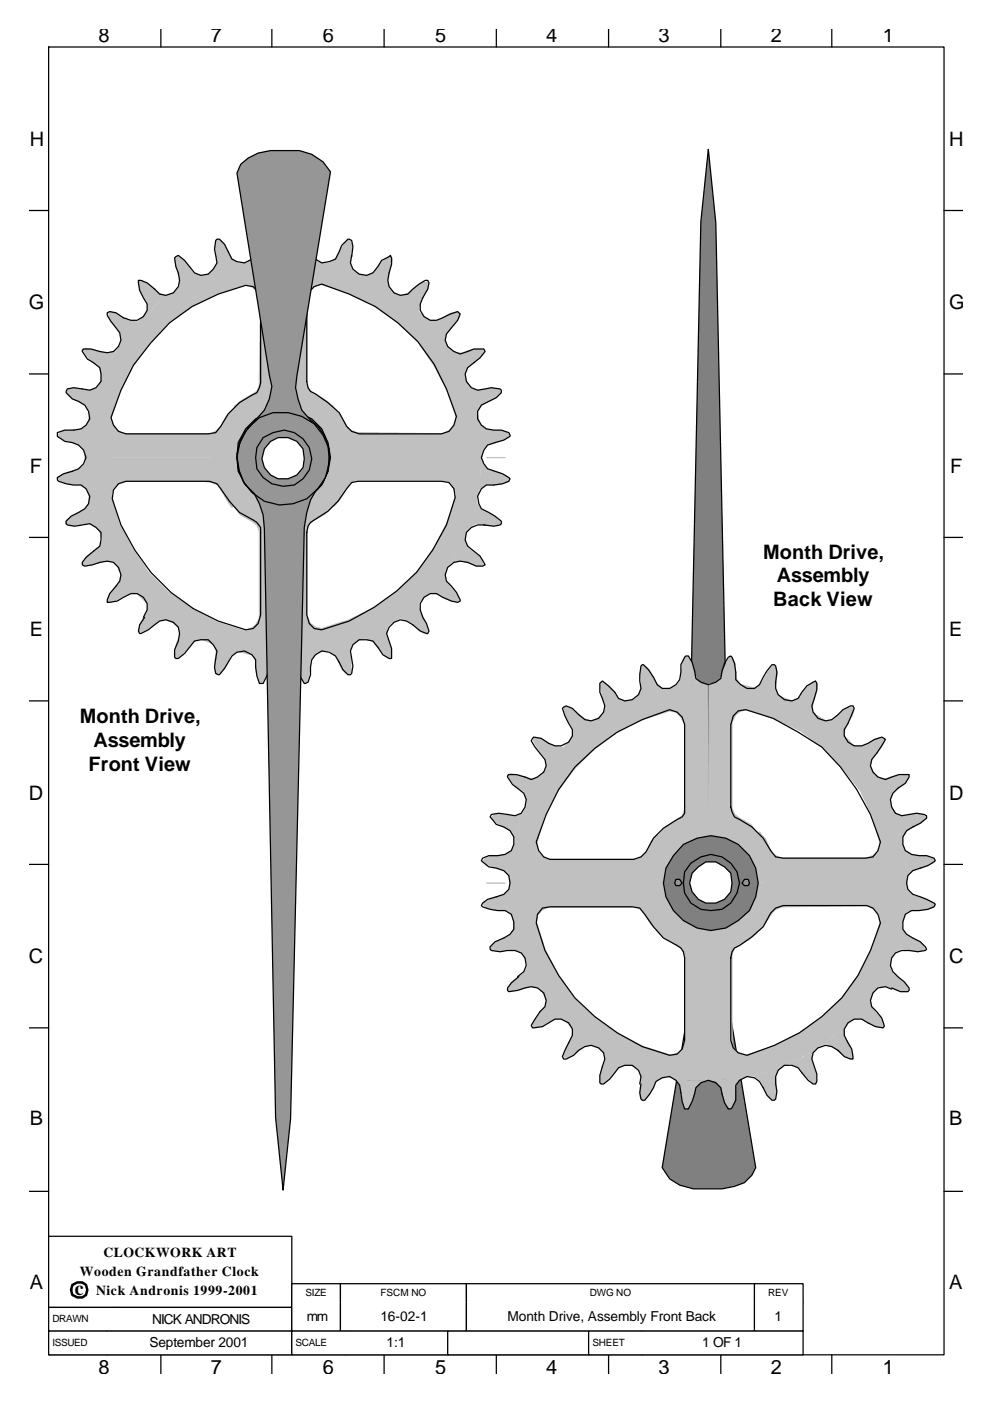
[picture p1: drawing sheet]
<svg xmlns="http://www.w3.org/2000/svg" width="210mm" height="297mm" viewBox="0 0 210 297" stroke-linecap="round" stroke-linejoin="round" font-family="sans-serif">
<g fill="none" stroke="#000" stroke-width=".26">
<path d="M10.3 10h190v277.2h-190zM34.1 6.2v3.8M57.7 6.2v3.8M81.5 6.2v3.8M105.3 6.2v3.8M129.1 6.2v3.8M152.9 6.2v3.8M176.5 6.2v3.8M6.3 44.6h4M200.3 44.6h4M6.3 79.3h4M200.3 79.3h4"/>
<path d="M6.3 113.9h4M200.3 113.9h4M6.3 148.6h4M200.3 148.6h4M6.3 183.3h4M200.3 183.3h4M6.3 217.9h4M200.3 217.9h4M6.3 252.6h4M200.3 252.6h4M34.1 287.2v4.1M57.7 287.2v4.1"/>
<path d="M81.5 287.2v4.1M105.3 287.2v4.1M129.1 287.2v4.1M152.9 287.2v4.1M176.5 287.2v4.1"/>
</g>
<path d="M150.3 31.7l1.6 15.6 2.6 124.6 .3 2.9 .5 2.4 1.3 2.1 2.1 2.1 1.1 2.7a9.2 9.2 0 0 1-3.4 10.5 11 11 0 0 0-3.2 10.1l7.1 42.9-.8 1.5-1.5 1.6-2.2 .8-2.6 .6h-6.1l-2.9-.8-2.1-1.4-1.6-2.3 7.1-43.2 .3-2.6a11.5 11.5 0 0 0-4.8-8.2l-1.3-1.9-.8-2.1-.5-2.6 .5-2.7 .8-2.4 1.6-1.8 1.3-2.1 .8-2.7 .5-3.1 2.7-125.2z" fill-rule="evenodd" fill="#808080" stroke="#000" stroke-width=".26"/>
<path d="M143.1 180.4l2.4-1.9 2.9-1.3a10.9 10.9 0 0 1 10.6 4.7l1.1 3v2.9l-.6 3.1-1.8 2.4a9.7 9.7 0 0 1-11.1 2.7l-2.7-1.9a9.3 9.3 0 0 1-.8-13.7z" fill="none" stroke="#000" stroke-width=".26"/>
<path d="M144.5 178.8a10.2 10.2 0 0 0 2.9 17.7l2.9 .3 3.2-.3a10 10 0 0 0 6.3-12.7l-1.3-2.9a10.4 10.4 0 0 0-14-2.1zM146.3 182.7a5.5 5.5 0 0 1 8.2 0 5.5 5.5 0 0 1 0 8.2 5.5 5.5 0 0 1-8.2 0 5.5 5.5 0 0 1 0-8.2z" fill-rule="evenodd" fill="#808080" stroke="#000" stroke-width=".26"/>
<g fill="#fff" stroke="#000" stroke-width=".26">
<path d="M142.3 186.4l.8-.2 .6 .2v.8l-.6 .6-.8-.6z" fill-rule="evenodd"/>
<path d="M154.3 183a5.9 5.9 0 0 1 9.5 2.1 5.7 5.7 0 0 1-5.6 8l-2.1-.3a6 6 0 0 1-1.8-9.8z" fill-rule="evenodd"/>
</g>
<g fill="#c0c0c0" stroke="#c0c0c0" stroke-width=".26">
<path d="M150.5 144.9l6.7 .3a42.1 42.1 0 0 1 33 28.8l1.6 6.6 .6 6.6-41.1-.2 5.1 .2 4.7-10.8 1.4 1.6 .7 1.8 .8 1.4 1.6 .7h18.3l1.3-.5 1.1-.8 .5-1.6-1.6-5.8-2.6-5.5-3.7-4.8-4.3-4.5-4.7-3.4-5.6-2.7-5.8-1.8-1.3 .2-1.1 .8-.8 1.6v18.3l.5 1.3 1.1 .8 2.4 1.3 1.6 2.1-4.5 10.3-.3-2.3-1.3-2.2-2.1-1.3-2.4-.5z" fill-rule="evenodd"/>
<path d="M150.3 188l-.5 5.3 10.8 4.5-1.6 1.3-3.2 1.9-.5 1.3v18.3l.3 1.6 1 1 1.6 .5a39.2 39.2 0 0 0 20.4-12.1l3.7-5 2.6-5.3 1.9-5.9-.3-1.5-1-1.1-1.4-.8-18.2 .3-1.3 .5-.8 .8-1.6 2.4-1.9 1.8-10.3-4.5a6.3 6.3 0 0 0 6.4-6.1h36a43.5 43.5 0 0 1-8 24.6 42.4 42.4 0 0 1-34.4 17.2z" fill-rule="evenodd"/>
<path d="M120.4 157.6l5-4.5a43.5 43.5 0 0 1 24.6-7.9l.3 36-2.4 .5-2.1 1.3-1.3 2.1-.3 2.4-4.5-10.3 1.6-1.9 3.4-2.4 .6-1.3v-18.2l-.8-1.4-1.1-1-1.3-.3-5.8 1.9-5.6 2.6a40.9 40.9 0 0 0-15.3 18.3l-1.6 5.8 .5 1.6 1.1 1 1.5 .3h18.3l1.3-.8 .8-1 .8-1.9 1.3-1.6 4.8 10.9 5-.6-41 .3 .5-6.6 1.6-6.4 2.4-6.3 3.5-5.6z" fill-rule="evenodd"/>
<path d="M108.2 187.2h36l.5 2.4 1.3 2.1 2.2 1.1 2.3 .5-10.3 4.5-2.1-1.8-2.1-3.2-1.3-.5h-18.3l-1.6 .8-.8 1-.2 1.3 1.8 5.9 2.7 5.3 3.4 5a41.4 41.4 0 0 0 20.6 12.1l1.6-.5 1.1-1 .3-1.6v-18.3l-.8-1.3-4.8-3.2 10.8-4.5-.2-5.3 .2 41a40.8 40.8 0 0 1-24.8-7.6l-5.1-4.3-4.4-5-3.5-5.8-2.6-6.1-1.4-6.3z" fill-rule="evenodd"/>
</g>
<g fill="#c0c0c0">
<path d="M142.1 228.2l3.9 .8h4.3l-1.6 .6-1.1 1-.5 1.6-.3 1.6-.8 1.1-.5 .2-.5-.5-.5-2.1-.3-2.1-.8-1.4z" fill-rule="evenodd"/>
<path d="M134.1 225.9l4 1.3 4 1-1.6 .3-1.3 .8-1.4 2.9-.7 .8-.8 .3-.6-.6v-2.3l.3-2.2-.5-1.5z" fill-rule="evenodd"/>
<path d="M127 222.2l3.4 2.1 3.7 1.6h-1.5l-1.4 .5-1 1.3-1.9 1.9-.8 .2a5.7 5.7 0 0 1 .8-5l-.2-1.6z" fill-rule="evenodd"/>
<path d="M120.6 216.9l3 2.6 3.4 2.4-1.6-.3-1.6 .3-1 1.1-1.4 .7-1 .6h-.8a7.4 7.4 0 0 1 1.8-4.5v-1.9z" fill-rule="evenodd"/>
<path d="M115.4 210.5l2.3 3.5 2.9 2.9-1.5-.8h-1.4l-2.9 1.6-1 .2h-.8v-.8l.5-1 2.1-2.7 .3-1.6z" fill-rule="evenodd"/>
<path d="M111.7 203.1l1.5 3.7 2.2 3.7-1.1-1-1.6-.3-1.6 .5-2.6 .6-.8-.3 .8-1.9 2.6-1.8 .8-1.6z" fill-rule="evenodd"/>
<path d="M109 195.4l1.1 4 1.3 3.7-.8-1-1.6-.6h-1.6l-1.6 .3-1.8-.5 .2-.8 .8-.8 1.4-.6 1.8-1 .8-1.3z" fill-rule="evenodd"/>
<path d="M102.7 191.2l2.1-1.1 2.1-.5 1-1 .6-1.4v4l.8 4.2-.8-1.5-1.3-.8h-1.6l-1.6-.3-1.1-.5-.5-.6z" fill-rule="evenodd"/>
<path d="M102.9 181.9l1.1-.5 3.2-.2 1.3-.8 .8-1.4-.8 4v4.2l-.6-1.6-1-1-3.2-1.1-1-.5-.3-.5z" fill-rule="evenodd"/>
<path d="M104.2 173.2l.6-.5 1-.3 3.5 .5 1.6-.5 .8-1.3-1.6 4-.8 3.9-.3-1.6-.8-1.3-2.9-1.6-.8-.8z" fill-rule="evenodd"/>
<path d="M107.7 164.2l.8-.2 4.2 1 1.6-.3 1.1-1-2.2 3.7-1.5 3.7v-1.6l-.6-1.6a6.6 6.6 0 0 1-3.4-3.7z" fill-rule="evenodd"/>
<path d="M113 156.5l.8-.2 1 .2 2.9 1.6 1.9 .3 1-.8-2.6 2.9-2.4 3.5 .3-1.6-.3-1.6a9.9 9.9 0 0 1-2.6-4.3z" fill-rule="evenodd"/>
<path d="M119.6 149.7l1.8 .5 2.7 2.1 1.6 .5 1.3-.5-3.4 2.4-3 2.6 .8-1.3v-1.6l-1.5-2.6z" fill-rule="evenodd"/>
<path d="M127.5 144.6h.8l1.1 .8 1.8 2.7 1.6 .5 1.6-.3-4 1.9-3.4 2.1 1.1-1.3 .2-1.6-.5-1.3-.5-2.7z" fill-rule="evenodd"/>
<path d="M136.3 140.9l.8 .3 .7 .8 1.6 2.9 1.4 1.1h1.3l-4 1-3.7 1.3 1.1-1 .5-1.3v-1.6l-.3-1.6 .3-1.3z" fill-rule="evenodd"/>
<path d="M145 139.6l.8-.5 .5 .5 .5 .8 .3 1.3 .8 2.1 1.1 1.1 1.3 .3-4 .2-4.2 .6 1.6-.8 .8-1.1v-1.8z" fill-rule="evenodd"/>
<path d="M154.5 139.6l.5-.5 .6 .5 .5 1.1v1.3l.3 1.8 .8 1.6 1.3 .6-4-.8h-4.2l1.6-.6 1-1z" fill-rule="evenodd"/>
<path d="M158.5 146h1.6l1.3-1.1 1.6-2.6 .8-1.1 .5-.3 .5 .8 .3 1.1-.5 3.2 .5 1.5 1.3 .8-3.9-1.3z" fill-rule="evenodd"/>
<path d="M166.4 148.3l1.6 .3 1.6-.8 .8-1.3 1-1.1 1.1-.8h.8l.3 .6-1.1 4.5v1.6l1.3 1-3.7-2.1z" fill-rule="evenodd"/>
<path d="M173.6 152.3l1.6 .5 1.5-.2 1.4-1.3 1-.8 1.1-.6h.8l.2 .8-.2 1.1-.8 1-.8 1.9-.3 1.6 .8 1.3-2.9-2.9z" fill-rule="evenodd"/>
<path d="M179.9 157.3l1.6 .8h1.6l2.6-1.6 1.4-.2 .8 .2-.6 1.6-2.1 2.7-.5 1.6 .5 1.3-2.4-3.2z" fill-rule="evenodd"/>
<path d="M185.2 163.7l1.3 1 1.4 .3a6.7 6.7 0 0 1 5-.5l-.3 .8-.5 .8-2.7 2.1-.5 1.3 .3 1.6-1.9-3.7z" fill-rule="evenodd"/>
<path d="M189.2 171.1l1 1.3 1.4 .5 3.1-.5 1.1 .3 .8 .5-.3 .5-.8 .8-2.9 1.6-1 1.3v1.6l-1.1-3.9z" fill-rule="evenodd"/>
<path d="M191.6 179l.5 1.4 1.3 .8 1.9 .2h1.3l1.3 .5 .5 .6-.5 .5-2.1 1.1-2.1 .5-1.1 1-.2 1.6-.3-4.2z" fill-rule="evenodd"/>
<path d="M192.4 187.2l.2 1.6 1.3 1.1 1.6 .2 1.3 .6 1.1 .5 .5 .8-.5 .5-1.1 .3-1.3 .3h-2.1l-1.3 .8-.5 1.5 .5-4.2z" fill-rule="evenodd"/>
<path d="M191.3 195.4l.3 1.6 .8 1.1 2.9 1.6 .8 .8 .2 .8-1.6 .5-3.4-.5-1.6 .8-.8 1 1.6-3.7z" fill-rule="evenodd"/>
<path d="M189.2 203.1l-.3 1.9 .5 1.3 2.4 1.8 .8 1.1 .3 .8-.8 .3h-1.1l-3.1-1.1-1.6 .3-1.1 1 2.1-3.4z" fill-rule="evenodd"/>
<path d="M185.2 210.5l-.5 1.6 .2 1.3 2.2 2.4 .5 1.1v1h-.8l-1.1-.2-2.9-1.6h-1.6l-1.3 .8z" fill-rule="evenodd"/>
<path d="M173.6 222.2l3.4-2.7 2.9-2.6-.8 1.3v1.6a6.3 6.3 0 0 1 1.9 4.7h-.8l-1.1-.5-2.6-2.1-1.3-.5z" fill-rule="evenodd"/>
<path d="M166.4 225.9l3.7-1.6 3.5-2.4-1.1 1.3-.3 1.6 1.1 2.9v1.3l-.3 .8-.8-.2-2.9-3.2-1.6-.8z" fill-rule="evenodd"/>
<path d="M158.5 228.2l4-.7 3.9-1.6-1.3 1-.5 1.3a7.1 7.1 0 0 1-.3 5.1l-.8-.3-.8-.8-1.3-2.9-1.3-1.1z" fill-rule="evenodd"/>
<path d="M150.3 229l4-.2 4.2-.6-1.6 .8-.8 1.4v1.6l-.3 1.5-.2 1.1-.6 .5-.7-.5-.6-.8-.8-3.2-1-1.3z" fill-rule="evenodd"/>
</g>
<path d="M103.2 187.2h4M144.5 187h5.8M150.3 182.2v10.6" fill="none" stroke="#c0c0c0" stroke-width=".26"/>
<path d="M155.6 151.8l1-1.1 1.6-.2 5.8 1.8 5.3 2.9 5.1 3.2a45.3 45.3 0 0 1 12.4 20.1l-.5 1.9-1.1 1.3-1.6 .2h-17.4l-1.6-.2-1.1-1.3a14 14 0 0 0-7.7-7.2l-.5-1-.3-1.1v-17.5zM122 162.6a41.9 41.9 0 0 1 20.1-12.1l1.6 .5 1 1 .6 1.6v18.8l-.6 .8a13.8 13.8 0 0 0-7.6 7.4l-1.1 1.1-1.6 .5h-17.7l-1.3-.5-1.1-1.3-.5-1.9 2.1-5.8 2.6-5.3zM115.1 192.5l1.6-.2h17.4l1.6 .2 2.9 4 2.2 2.4 3.7 2.1 .5 .8 .3 1.3v17.5l-.6 1.8-1 1.1-1.6 .2-5.8-1.8-5.3-2.9-4.8-3.5-4.2-3.9-3.5-4.8-2.9-5.3-1.8-5.8 .2-1.8zM146.6 185.4l1.3-1.3 1.6-.8h1.6l1.6 .8 1.3 1.3 .3 1.8-.3 1.6-1.3 1.3-1.6 .8h-1.6l-1.6-.8-1.3-1.3-.3-1.6zM109.8 207.1a2.89 2.89 0 0 0 1.9-3 2.89 2.89 0 0 0-2.4-2.6h-1.6l-1.6 .3-1.9-.3-.2-.2v-.6l1-1 1.9-.8 1.3-.8 .8-1.1v-1.6l-.5-1.5-1.3-.8a8.1 8.1 0 0 1-5.1-1.1l.3-.5 1.1-.8 1.8-.6a3 3 0 0 0 2.9-3 3 3 0 0 0-2.9-3l-1.6-.3-1.6-1.3 .3-.6 1.3-.5h1.9l1.6-.2 1.3-.8a3.2 3.2 0 0 0-1.6-5.1l-1.6-.5-1.3-1.6 .2-.5 1.6-.3 3.5 .5 1.3-.5 .8-1.3 .3-1.6-.6-1.3-2.4-1.9-1-1.6v-.2l.2-.3h1.6l3.2 1.1 1.3-.6 1.4-1 .5-1.3-.3-1.4-2.1-2.6-.8-1.3 .5-.8 1.6 .2 1.6 1.1a3.3 3.3 0 0 0 5-1.6v-1.3l-1.5-2.9-.6-1.6 .8-.5 1.3 .5 1.4 1.3a3 3 0 0 0 4.2 .8 3 3 0 0 0 .8-4.2l-.5-1.3v-1.9l.5-.5 2.6 2.4 .8 1.3a3 3 0 0 0 3.7-.2 3 3 0 0 0 .8-3.5v-1.3l.3-1.9 .3-.3h.2l1.1 1.1 1 1.6 .8 1.6 1.1 .8a3.3 3.3 0 0 0 4-3.5v-1.6l.8-1.6 .2-.2h.5l.8 1.3 .8 3.4 1.1 .8 1.6 .6 1.6-.6 1-.8 .3-1.5 .5-1.6 .8-1.4 .5-.2a6.8 6.8 0 0 1 1.1 5l1.1 1.1 1.3 .8h1.6l1-.8 1.6-2.9 1.1-1.4h.5l.3 .3 .2 1.3-.2 2.1a3.2 3.2 0 0 0 1.2 3.4 3.2 3.2 0 0 0 3.5 .1l.8-1.3 1.1-1.4 1.8-1 .3 .5v1.3l-.5 1.9a3 3 0 0 0 .8 4.2 3 3 0 0 0 4.2-.8l1.1-1 1.5-.8h.6l.2 .5-1.3 3.2a2.86 2.86 0 0 0-.4 3.5 2.86 2.86 0 0 0 3.3 1.2l1.3-.5 1.4-.8 1.6-.5 .8 .5-1.9 2.9a2.9 2.9 0 0 0 .3 5l1.6 .6 2.9-1.1h2.1v.5l-.8 1.4-1.6 1a3.3 3.3 0 0 0-.5 5.3l1.3 .5 3.2-.5 1.6 .3 .5 .2v.6l-1.3 1-1.6 .8a3.2 3.2 0 0 0-1.6 5.1l1.3 .8 1.6 .2h1.6l1.6 .5 .2 .6-.2 .2-1.4 .8-1.5 .6a3 3 0 0 0-3 3 3 3 0 0 0 3 3l2.9 1.4 .2 .2-.2 .6-1.4 .5-1.8 .3h-1.6l-1.3 .8-.5 1.5v1.6l.8 1.1 2.9 1.6 1 1 .3 .6-.3 .2-1.6 .3-1.8-.3a3 3 0 0 0-3.8 1.7 3 3 0 0 0 1.4 3.9l1.3 1 1.1 1.4v.5l-.3 .3h-1.6l-1.8-.8M110.1 207.1l-1.6 1.3-.8 1.1v.5l.2 .3 1.9-.3 1.6-.5a3.1 3.1 0 0 1 3.4 .5 3.1 3.1 0 0 1 .8 3.4l-1 1.1-1.9 2.9 .3 .5 2.1-.2 2.6-1.6h1.4l1.5 .8 .8 1.3v1.3l-2.1 4.5 .3 .5h.5l1.6-.8 1.1-1a3.3 3.3 0 0 1 5.3 .5l.2 1.3-1 3.5v1.6l.2 .2h.6l1.3-1 1.8-2.4 1.4-.5h1.5l1.4 1 .5 1.3-.3 1.6M155.8 201l1.1-.5 2.6-1.9 2.4-2.1 1.6-2.9 1.1-1.1 1.6-.5h17.7l1.3 .5 1.1 1.4 .5 1.8-2.1 5.8-2.7 5.3-3.4 4.8a41.9 41.9 0 0 1-20.1 12.1l-1.9-.5-1-1-.6-1.6v-17.5l.3-1.3zM189.2 209.7l-1.3-.5a3 3 0 0 0-3 4.2l2.2 2.4 .5 1.9-.3 .2-1.6-.2-1.6-.8a2.96 2.96 0 0 0-3.5-.6 2.96 2.96 0 0 0-1.5 3.2l1.6 2.9 .3 2.1h-.6l-1.3-.5-1.3-1.3a3.3 3.3 0 0 0-5.3 .5l-.3 1.3 1.1 3.2v1.6l-.3 .5h-.5l-1.1-.8-2.1-2.6-1.3-.5h-1.6l-1.3 1-.5 1.3v1.6l.2 1.6-.2 1.6-.3 .3h-.5l-1.1-1.1-.8-1.6a3.1 3.1 0 0 0-2.7-2.3 3.1 3.1 0 0 0-3.1 1.8v3.2l-1.1 1.8h-.5l-.8-1.3-.5-1.8a2.91 2.91 0 0 0-2.9-3 2.91 2.91 0 0 0-2.9 3l-.6 1.5-.8 1.6h-.7l-.6-1.6-.5-3.4-.8-1.1-1.3-.8-1.6 .3-1.3 .8-.6 1.3-.8 1.4-1 1.3h-.5l-.3-.3-.3-1.3 .3-1.9" fill="none" stroke="#000" stroke-width=".26"/>
<path d="M147.6 183.8a4 4 0 0 1 6.4 1.6l.5 1.8-.5 1.9a4.1 4.1 0 0 1-4.8 2.4 4.1 4.1 0 0 1-3.2-4.3l.3-1.8z" fill-rule="evenodd" fill="#c0c0c0" stroke="#000" stroke-width=".26"/>
<g fill="#fff" stroke="#000" stroke-width=".26">
<path d="M146 183l1.9-1.3 2.4-.5 2.1 .5 2.1 1.3 1.3 1.9 .3 2.3-.3 2.4a6 6 0 0 1-7.9 3.2 6 6 0 0 1-3.2-7.9z" fill-rule="evenodd"/>
<path d="M142.1 186.4h.8l.2 .8-.2 .8h-.8l-.5-.8z" fill-rule="evenodd"/>
<path d="M158 186.7h.7l.3 .5-.3 .6h-.7l-.3-.6z" fill-rule="evenodd"/>
</g>
<g fill="#808080" stroke="#000" stroke-width=".26">
<path d="M145 179a10.1 10.1 0 0 1 15.9 8.2l-.6 2.9-1.3 3-2.4 2.1a9.1 9.1 0 0 1-11.6 0 9.9 9.9 0 0 1-3.7-11.1l1.6-2.7z" fill-rule="evenodd"/>
<path d="M146.6 183a6 6 0 0 1 8.4 0 6 6 0 0 1 0 8.5l-1.8 1.3-2.4 .3a5.5 5.5 0 0 1-5.8-5.9l.3-2.3z" fill-rule="evenodd"/>
</g>
<g fill="#969696" stroke="#000" stroke-width=".26">
<path d="M143.4 186.4h.8l.5 .8-.5 .6h-.8l-.3-.6z" fill-rule="evenodd"/>
<path d="M158 186.4h.7l.3 .8-.3 .6h-.7l-.6-.6z" fill-rule="evenodd"/>
</g>
<path d="M146.8 185.1l1.4-1.3 1.6-1.1h2.1l1.8 1.1 1.3 1.3 .3 2.1a4.4 4.4 0 0 1-2.5 4 4.4 4.4 0 0 1-4.6-.5l-1.4-1.6-.5-1.9z" fill-rule="evenodd" fill="#fff" stroke="#000" stroke-width=".26"/>
<g fill="#c0c0c0" stroke="#c0c0c0" stroke-width=".26">
<path d="M18 97l41 .3-5-.6-4.8 10.9-2.9-4.8-1.3-.5-1.9-.3h-16.4l-1.6 .6-1 .8-.6 1.6 1.6 5.8 2.9 5.5 3.5 5.1 4.2 4.2 5 3.4 5.3 2.9 5.9 1.9 1.3-.5 1-.8 .8-1.4v-18.5l-.5-1.3-1.1-.8-2.3-1.3-1.6-2.1 4.5-10.4a6.3 6.3 0 0 0 6.1 6.7v35.9a42.1 42.1 0 0 1-41.6-35.7z" fill-rule="evenodd"/>
<path d="M30.4 67.1l5.1-4.2 5.8-3.5 6.1-2.6 6.3-1.3 6.6-.6-.2 41.1 .5-5.1-10.9-4.7 1.6-1.4 3.2-1.8 .5-1.3 .3-18.3-.5-1.3-1.1-1.1-1.3-.8-5.8 1.9-5.6 2.6-5 3.5a41.4 41.4 0 0 0-12.5 20.6l.6 1.3 .8 1.1 1.3 .8h18.5l1.1-.5 1-1.1 1.4-2.4 2.1-1.8 10.3 4.7a6.3 6.3 0 0 0-6.6 6.1l-36-.3a42 42 0 0 1 12.4-29.6z" fill-rule="evenodd"/>
<path d="M61.1 96.7l41-.2-.5 6.6-1.3 6.6-2.7 6.1-3.4 5.6-4.2 5.2-5.1 4.3-5.5 3.4-6.1 2.7-6.4 1.3-6.6 .5-.2-36 2.3-.5 2.2-1.3 1.3-2.1 .2-2.4 4.8 10.3-1.8 2.1-2.4 1.3-1.1 .8-.5 1.4v18.2l.8 1.6 1 .8 1.4 .3a37 37 0 0 0 26.7-22.8l1.8-5.8-.8-1.6-1-1.1-1.3-.2h-18.3l-1.3 .8-1.9 3.1-1.3 1.6-4.8-10.8z" fill-rule="evenodd"/>
<path d="M60.1 54.9a42 42 0 0 1 42.3 41.8h-36l-.5-2.3-1.6-1.9-2.1-1.3-2.4-.5 10.3-4.5 2.1 1.8 1.4 2.4 .7 .8 1.4 .5 18.2 .3 1.6-.8 .8-1.1 .5-1.6-1.8-5.5-2.9-5.6-3.5-5a38.6 38.6 0 0 0-20.6-12.2l-1.6 .6-.8 1-.5 1.6v18.3l.8 1.3 3.2 1.8 1.5 1.4-10.8 4.7 .3 5.1z" fill-rule="evenodd"/>
</g>
<g fill="#c0c0c0">
<path d="M64.3 49.4l.5-.5 .6 .5 .5 1v1.4l.2 1.8 .8 1.6 1.4 .5-4-.8h-4.2l1.5-.5 1.1-1z" fill-rule="evenodd"/>
<path d="M68.3 55.7h1.5l1.4-1 1.6-2.7 .8-1 .5-.3 .5 .8 .3 1.1-.6 3.1 .6 1.6 1.3 .8-4-1.3z" fill-rule="evenodd"/>
<path d="M76.2 58.1l1.6 .3 1.6-.8 .8-1.3 1-1.1 1.1-.8h.8l.2 .5-1 4.5 .2 1.6 1.1 1.1-3.7-2.1z" fill-rule="evenodd"/>
<path d="M83.3 62.1l1.6 .5 1.6-.5 2.4-1.9 1.1-.5h.8l.2 .8-.2 1.1-.8 1-.8 1.9-.3 1.6 .8 1.3-2.9-2.9z" fill-rule="evenodd"/>
<path d="M90 67.1l1.3 .8h1.6l2.6-1.6 1.3-.2 .8 .2v.8l-2.6 3.5-.5 1.5 .5 1.4z" fill-rule="evenodd"/>
<path d="M95 73.5l1.3 1 1.6 .3a6 6 0 0 1 4.8-.5v.8l-3.5 2.9-.5 1.3 .3 1.6-1.9-3.7z" fill-rule="evenodd"/>
<path d="M99 80.9l1 1.3 1.3 .5 3.2-.5 1.3 .3 .6 .5-.3 .5-.8 .8-2.9 1.6-1.1 1.3v1.6l-1-4z" fill-rule="evenodd"/>
<path d="M101.3 88.8l.8 1.3 1.1 .8 1.8 .3h1.4l1.3 .5 .5 .6a7.1 7.1 0 0 1-4.7 2.1l-1.1 1-.3 1.6-.2-4.2z" fill-rule="evenodd"/>
<path d="M102.1 97l.6 1.6 1 1.1 1.6 .2 1.3 .6 1.1 .5 .5 .8-.5 .5-1.1 .3-1.3 .2h-2.1l-1.3 .8-.6 1.6 .6-4.2z" fill-rule="evenodd"/>
<path d="M101.1 105.2l.2 1.6 .8 1.1 2.9 1.5 1.4 1.6-1.9 .6-3.4-.6-1.4 .8-1 1.1 1.6-3.7z" fill-rule="evenodd"/>
<path d="M99 112.9l-.3 1.8 .5 1.4 1.3 1 1.4 .8 .8 1.9-.8 .2h-1.1l-1.1-.5-2.1-.5-1.6 .2-1 1.1 2.1-3.4z" fill-rule="evenodd"/>
<path d="M95 120.3l-.5 1.6 .2 1.3 2.1 2.4 .6 1v.8l-.8 .3-1.1-.3-2.9-1.5h-1.6l-1.3 .7 2.9-3.1z" fill-rule="evenodd"/>
<path d="M83.3 131.9l3.5-2.6 2.9-2.7-.8 1.4 .3 1.6a7.5 7.5 0 0 1 1.6 4.7h-.8l-1.1-.5-2.4-2.1-1.6-.6z" fill-rule="evenodd"/>
<path d="M76.2 135.6l3.7-1.5 3.4-2.4-1 1.3-.3 1.6 1.1 2.9v1.3l-.3 .8-.8-.3-2.9-3.1-1.6-.8z" fill-rule="evenodd"/>
<path d="M68.3 138l3.9-.8 4-1.6-1.3 1.1-.6 1.3 .3 1.9v2.6l-.5 .6-.8-.3-.8-.8-1.3-2.9-1.4-1.1z" fill-rule="evenodd"/>
<path d="M60.1 138.8l4.2-.2 4-.6-1.4 .8-1 1.3v1.6l-.3 1.6-.2 1.1-.6 .5-.8-.5-.5-.8-.8-3.2-1.1-1.3z" fill-rule="evenodd"/>
<path d="M51.9 138l3.9 .8h4.3l-1.6 .5-1.1 1.1-.3 1.6-.5 1.6-.8 1-.5 .3-.5-.5-.6-2.1v-2.2l-1-1.5z" fill-rule="evenodd"/>
<path d="M43.9 135.6l4 1.4 4 1-1.6 .3-1.4 .8-.5 1.6-.8 1.3-.8 .8-.8 .3-.5-.6v-2.4l.3-2.1-.6-1.6z" fill-rule="evenodd"/>
<path d="M36.8 131.9l3.4 2.2 3.7 1.5h-1.6l-1.3 .6-1 1.3-1.9 1.8-.8 .3a5.7 5.7 0 0 1 .8-5l-.3-1.6z" fill-rule="evenodd"/>
<path d="M30.4 126.6l2.9 2.7 3.5 2.4-1.6-.3-1.6 .3-1.1 1-1.3 .8-1 .6h-.8a7.4 7.4 0 0 1 1.8-4.5v-1.9z" fill-rule="evenodd"/>
<path d="M25.1 120.3l2.4 3.4 2.9 2.9-1.6-.7h-1.3l-2.9 1.5-1.1 .3h-.7v-.8l.5-1 2.1-2.7 .3-1.6z" fill-rule="evenodd"/>
<path d="M21.4 112.9l1.6 3.7 2.1 3.7-1-1.1-1.6-.2-1.6 .5-2.6 .5-.8-.2 .8-1.9 2.6-1.8 .8-1.6z" fill-rule="evenodd"/>
<path d="M18.8 105.2l1 4 1.4 3.7-.8-1.1-1.6-.8-3.2 .6-1.8-.6 .2-.8 1.1-.8 2.9-1.5 .8-1.4z" fill-rule="evenodd"/>
<path d="M12.4 101l2.2-1.1 2.1-.5 1.3-1.1 .3-1.3v4l.7 4.2-.7-1.6-1.4-.8h-1.6l-1.5-.2-1.1-.6-.5-.5z" fill-rule="evenodd"/>
<path d="M12.2 92.3l.5-.6 1.1-.5 3.1-.3 1.6-.8 .5-1.3-.7 4v4.2l-.6-1.6-1-1-3.2-1.1-1.1-.5z" fill-rule="evenodd"/>
<path d="M14 83l.6-.5 1-.3 3.4 .5 1.6-.5 .8-1.3-1.3 3.9-1.1 4-.2-1.6-.8-1.3-2.9-1.6-.8-.8z" fill-rule="evenodd"/>
<path d="M17.5 74l.8-.3 4.2 1.1 1.6-.3 1-1-2.1 3.7-1.6 3.7v-1.6l-.5-1.6a6.6 6.6 0 0 1-3.4-3.7z" fill-rule="evenodd"/>
<path d="M23 66.3l.5-.2 1.1 .2 2.9 1.6 1.9 .3 1-.8-2.6 2.9-2.4 3.4 .3-1.6-.3-1.5-1.9-2.4-.5-1.1z" fill-rule="evenodd"/>
<path d="M29.4 59.4h.8l1 .6 2.7 2.1 1.6 .5 1.3-.5-3.5 2.4-2.9 2.6 .8-1.3v-1.6l-1.6-2.6z" fill-rule="evenodd"/>
<path d="M37.3 54.4h.8l1.1 .8 1.8 2.7 1.6 .5 1.6-.3-3.7 1.9-3.7 2.1 1-1.3 .3-1.6-.5-1.3-.6-2.7z" fill-rule="evenodd"/>
<path d="M46 50.7l.8 .3 .8 .8 1.6 2.9 1.3 1h1.4l-4 1.1-3.7 1.3 1-1 .8-1.4-.5-3.1 .3-1.4z" fill-rule="evenodd"/>
<path d="M55 49.4l.6-.5a7.1 7.1 0 0 1 2.1 4.7l1 1.1 1.4 .2-4 .3-4.2 .5 1.5-.8 .8-1v-1.9l.3-1.3z" fill-rule="evenodd"/>
</g>
<path d="M60.1 49.9v4M55 97h10.1M60.1 92v10M103.2 97h4M60.1 139.9v3.9" fill="none" stroke="#c0c0c0" stroke-width=".26"/>
<path d="M74.6 54.4l.3-2.1-.3-1.3-.8-.3-1.3 1.3-1.3 2.9-1.4 .6-1.5 .2-1.4-.8-.8-1-.2-1.6v-1.9l-.5-1.3-.6-.2-1.3 1.5-.3 1.6-.5 1.6-1.1 .8-1.5 .5-1.4-.5-1-.8-1.1-3.4-.8-1.3h-.5a8.1 8.1 0 0 0-1.1 5l-.8 1-1.5 .8-1.6-.2-1.1-.6-1.6-3.1-1-1.1h-.6l-.2 .3-.3 1.8 .5 2.9-.8 1.4-1 1-1.6 .3-1.3-.5-2.1-2.7-1.4-1-.8 .5 .3 1.8 .5 1.4a3.2 3.2 0 0 1-.4 3.5 3.2 3.2 0 0 1-3.5 1l-2.7-2.4-1.3-.6h-.5l.2 2.2 .8 1.5a2.82 2.82 0 0 1 .5 3.4 2.82 2.82 0 0 1-3.1 1.4l-1.6-.5-1.6-1.1-1.3-.2-.5 .2v.6l.7 1.3 1.1 1.3a3.1 3.1 0 0 1 .5 4 3.1 3.1 0 0 1-3.9 1l-1.9-.5h-1.6l-.2 .3v.2l1 1.6 1.3 .8 1.4 1.1 .2 1.3v1.6l-1 1.3-1.4 .5-3.4-.5-1.3 .3-.3 .5v.3l1.3 1.3 1.4 .5 1.3 .8 .8 1.3 .2 1.6-.7 1.3-1.1 .8-1.6 .3h-1.8l-1.6 .5v.8l1.6 1.1 1.5 .2 1.4 .6 1 1 .6 1.6-.6 1.3-1 1.1-3.2 1.1-1.3 .7v.6a8.1 8.1 0 0 0 5 1l1.1 .8a3.1 3.1 0 0 1-1.6 5.1l-1.6 .7-1.1 1.1v.5l.3 .3 1.6 .3 3.1-.6 1.4 .8 1 1.1v1.6l-.2 1.3-2.9 2.4-.8 1v.6l.5 .2 1.6-.2 1.6-.6a3.1 3.1 0 0 1 3.9 1 3.1 3.1 0 0 1-.5 4.1l-1.3 1.6-.5 1.3v.5l2.1-.3 2.9-1.5a2.91 2.91 0 0 1 3.4 3.4l-.8 1.6M74.6 54.2a3 3 0 0 0 1.6 3.9 3 3 0 0 0 4-1.6l.8-1.3 1.8-1 .3 .5v1.3l-.6 1.9a3.4 3.4 0 0 0 2.4 4.7l1.6-.2 2.4-2.2 1.3-.8h.6l.2 .6-.2 1.3-1.1 1.8a3 3 0 0 0 .3 4 3 3 0 0 0 3.9 .3l1.6-.8 1.6-.5 .5 .5-.5 1.3-2.4 2.9-.2 1.3 .5 1.4 1.3 1 1.3 .6 2.9-1.1h2.2l.2 .5-1 1.3-1.4 1.1a3 3 0 0 0-1.5 4 3 3 0 0 0 3.9 1.6l1.3-.3 1.9 .3 .3 .2v.6l-1.1 1-3.2 1.6a3.1 3.1 0 0 0-.5 3.6 3.1 3.1 0 0 0 3.2 1.7h1.6l1.5 .5 .3 .8-1.3 .8-3.4 1.1-.8 1-.6 1.6 .6 1.3 .8 1.1 3.1 1.1 1.6 1-.3 .5-1.3 .6-1.8 .2h-1.6l-1.1 .8-.8 1.6 .3 1.6 .5 1.1 2.9 1.5 1.4 1.1v.5l-.3 .3-1.3 .3-2.1-.3M36 68.4l4.7-3.4 5.6-2.6 5.8-1.9 1.6 .3 1.1 1 .5 1.9v17.4l-.3 1.1-.5 1.1a14 14 0 0 0-7.7 7.1l-1 1.3-1.6 .3h-17.5l-1.6-.5-1-1.4-.6-1.6 2.2-5.8 2.6-5.3 3.7-4.7zM65.6 61.8l1.1-1 1.6-.6 5.8 2.2a37.4 37.4 0 0 1 18 14.8l2.6 5.3 2.1 5.8-.5 1.8-1.1 1.4-1.5 .5h-17.5l-1.6-.5-1-1.1-1.6-2.9-2.4-2.1-2.7-1.9-1-.5-.5-.8-.3-1.3v-17.5zM57.7 93.8a3.9 3.9 0 0 1 4.2-.5 3.9 3.9 0 0 1 2.1 3.7 3.9 3.9 0 0 1-3 3.8 3.9 3.9 0 0 1-4.4-2.2l-.5-1.6 .5-1.8zM25.1 102.6l1.6-.6h17.7l1.6 .6 2.7 3.7 2.1 2.4 3.7 2.1 .8 1v18.6l-.5 1.8-1.1 1.1-1.6 .2a37.2 37.2 0 0 1-23.5-16.9l-2.9-5.3-1.9-5.6 .3-1.8zM65.9 110.8l3.7-2.4 2.1-2.1 2.9-4 1.3-.3h17.8l1.5 .3 1.1 1.3 .3 1.9-1.9 5.8-2.9 5.3-3.4 4.8-4.3 3.9-4.7 3.5-5.3 2.9-5.8 1.8-1.6-.2-1.1-1.1-.5-1.8v-17.5l.3-1.3zM102.9 111.3h-1.6a2.83 2.83 0 0 0-2.1 4.5l2.7 2.1 1 1.9-.5 .2h-1.3l-1.9-.8a3.2 3.2 0 0 0-3.6 .5 3.2 3.2 0 0 0-.9 3.5 8.1 8.1 0 0 1 2.9 4.2l-.5 .3-1.3-.3-1.9-.8a2.82 2.82 0 0 0-3.4-.5 2.82 2.82 0 0 0-1.3 3.2l.5 1.6 .8 1.3 .5 1.6-.2 .5-1.6-.5-1.6-1.3a3.2 3.2 0 0 0-3.4-.9 3.2 3.2 0 0 0-2.2 2.7l1.1 3.2v2.1h-.6l-1.3-.8-2.1-2.9-1.3-.3h-1.6l-1.3 1.1-.6 1.3 .6 3.2-.3 1.6-.3 .3h-.5l-1-1.1-1.6-2.9-1.4-.8-1.5-.3-1.4 .8-.8 1.1-.2 1.6v1.6l-.5 1.5-.6 .3h-.2l-.8-1.3-1.1-3.2-1.1-1.1-1.5-.5-1.4 .5-1 1.1-1.1 2.9-.8 1.6h-.8l-.5-1.6-.3-1.8v-1.6l-.8-1.1-1.5-.8-1.6 .3-1.1 .8-1.6 2.6-1 1.4h-.3l-.5-.3-.3-1.3 .5-3.5-.8-1.3-1-1.1h-1.6l-1.3 .3-2.1 2.7-1.4 1h-.5l-.3-.3v-1.5l.8-1.9a3.1 3.1 0 0 0-1-3.9 3.1 3.1 0 0 0-4 .5l-1.3 1-1.9 .8-.2-.5 .2-1.3 1.1-1.6" fill="none" stroke="#000" stroke-width=".26"/>
<path d="M57.4 93.6a4.5 4.5 0 0 1 6.6 1.3l.3 1.8a4.2 4.2 0 0 1-5.2 4.3 4.2 4.2 0 0 1-2.7-6.1z" fill-rule="evenodd" fill="#c0c0c0" stroke="#000" stroke-width=".26"/>
<g fill="#fff" stroke="#000" stroke-width=".26">
<path d="M56.1 92.5l1.8-1.3 2.4-.3a5.5 5.5 0 0 1 5.8 5.8l-.2 2.4-1.3 1.9a6 6 0 0 1-8.5 0 6 6 0 0 1 0-8.5z" fill-rule="evenodd"/>
<path d="M67.7 96.2h.8l.3 .5-.3 .8h-.8l-.2-.8z" fill-rule="evenodd"/>
<path d="M51.6 96.2h.8l.5 .5-.5 .8h-.8l-.3-.8z" fill-rule="evenodd"/>
</g>
<path d="M54.2 88.8l-2.1 2.1-1.6 2.9-.2 3.2 .2 2.9 1.6 2.9 2.1 2.2 2.9 1.5 3 .3 3.1-.3a10 10 0 0 0 6.4-12.7l-1.3-2.9a10.4 10.4 0 0 0-14.1-2.1zM56.1 92.8a5.5 5.5 0 0 1 8.2 0 5.5 5.5 0 0 1 0 8.2 5.5 5.5 0 0 1-8.2 0 5.5 5.5 0 0 1 0-8.2z" fill-rule="evenodd" fill="#808080" stroke="#000" stroke-width=".26"/>
<path d="M51.1 34.8l1.6-1.3 2.1-1 2.6-.6h6.1l2.6 .8 2.4 1.6 1.6 2.1-7.1 43.4-.3 2.4 .5 2.4 .8 2.4 1.9 2.1a8.9 8.9 0 0 1 3.9 7.9l-.2 2.9-1.1 2.4-1.6 1.9-1 1.8-.8 2.7-.5 3.1-3 125.4-1.5 15.1-1.6-15.3-2.4-124.9-.3-2.9-.8-2.4-1-2.1-2.1-2.1-1.1-2.7a10 10 0 0 1 3.2-10.6l2.1-2.3 1-2.4 .6-2.7-.6-2.3-6.8-42.9z" fill-rule="evenodd" fill="#969696" stroke="#000" stroke-width=".26"/>
<path d="M52.7 90.7l2.3-2.2a10.4 10.4 0 0 1 14.8 6.7 10.1 10.1 0 0 1-7.6 11.6 9.6 9.6 0 0 1-11.7-7.4l-.2-3.2 .8-2.9z" fill="none" stroke="#000" stroke-width=".26"/>
<path d="M55.8 92.8l2.1-1.1a6 6 0 0 1 8.2 5.6l-.5 2.4-1.3 1.8-1.9 1.3a6.5 6.5 0 0 1-7.9-3.4l-.3-2.4 .3-2.1z" fill-rule="evenodd" fill="#969696" stroke="#000" stroke-width=".26"/>
<g fill="#fff" stroke="#000" stroke-width=".26">
<path d="M57.4 93.6a4.7 4.7 0 0 1 6.9 1.6l.3 2.1a4.4 4.4 0 0 1-2.5 4 4.4 4.4 0 0 1-4.7-.6 4.4 4.4 0 0 1 0-7.1z" fill-rule="evenodd"/>
<path d="M10.3 262.1h51.6v15.1h-51.6z" fill-rule="evenodd"/>
</g>
<path d="M61.9 272.2h10.3v3.9h-10.3z" fill-rule="evenodd" fill="#fff"/>
<path d="M61.9 276.1v-3.9h10.3v3.9" fill="none" stroke="#000" stroke-width=".26"/>
<path d="M72.2 272.2h26.8v3.9h-26.8z" fill-rule="evenodd" fill="#fff"/>
<path d="M72.2 276.1v-3.9h26.8v3.9" fill="none" stroke="#000" stroke-width=".26"/>
<path d="M99 272.2h61.1v3.9h-61.1z" fill-rule="evenodd" fill="#fff"/>
<path d="M99 276.1v-3.9h61.1v3.9" fill="none" stroke="#000" stroke-width=".26"/>
<path d="M160.1 272.2h10.3v3.9h-10.3z" fill-rule="evenodd" fill="#fff"/>
<path d="M160.1 276.1v-3.9h10.3v3.9" fill="none" stroke="#000" stroke-width=".26"/>
<path d="M10.3 277.2h13.5v5h-13.5z" fill-rule="evenodd" fill="#fff"/>
<path d="M23.8 277.2h-13.5v5h13.5" fill="none" stroke="#000" stroke-width=".26"/>
<path d="M23.8 277.2h38.1v5h-38.1z" fill-rule="evenodd" fill="#fff"/>
<path d="M23.8 277.2h38.1v5h-38.1" fill="none" stroke="#000" stroke-width=".26"/>
<path d="M61.9 276.1h10.3v6.1h-10.3z" fill-rule="evenodd" fill="#fff"/>
<path d="M61.9 276.1v6.1h10.3v-6.1" fill="none" stroke="#000" stroke-width=".26"/>
<path d="M72.2 276.1h26.8v6.1h-26.8z" fill-rule="evenodd" fill="#fff"/>
<path d="M72.2 276.1v6.1h26.8v-6.1" fill="none" stroke="#000" stroke-width=".26"/>
<path d="M99 276.1h61.1v6.1h-61.1z" fill-rule="evenodd" fill="#fff"/>
<path d="M99 276.1v6.1h61.1v-6.1" fill="none" stroke="#000" stroke-width=".26"/>
<path d="M160.1 276.1h10.3v6.1h-10.3z" fill-rule="evenodd" fill="#fff"/>
<path d="M160.1 276.1v6.1h10.3v-6.1" fill="none" stroke="#000" stroke-width=".26"/>
<path d="M10.3 282.2h12.5v5h-12.5z" fill-rule="evenodd" fill="#fff"/>
<path d="M22.8 282.2h-12.5v5h12.5" fill="none" stroke="#000" stroke-width=".26"/>
<path d="M22.8 282.2h39.1v5h-39.1z" fill-rule="evenodd" fill="#fff"/>
<path d="M22.8 282.2h39.1v5h-39.1" fill="none" stroke="#000" stroke-width=".26"/>
<path d="M61.9 282.2h11.4v5h-11.4z" fill-rule="evenodd" fill="#fff"/>
<path d="M73.3 282.2h-11.4v5h11.4" fill="none" stroke="#000" stroke-width=".26"/>
<path d="M73.3 282.2h21.7v5h-21.7z" fill-rule="evenodd" fill="#fff"/>
<path d="M73.3 282.2h21.7v5h-21.7" fill="none" stroke="#000" stroke-width=".26"/>
<path d="M95 282.2h29.9v5h-29.9z" fill-rule="evenodd" fill="#fff" stroke="#000" stroke-width=".26"/>
<path d="M124.9 282.2h11.4v5h-11.4z" fill-rule="evenodd" fill="#fff"/>
<path d="M136.3 282.2h-11.4v5h11.4" fill="none" stroke="#000" stroke-width=".26"/>
<path d="M136.3 282.2h34.1v5h-34.1z" fill-rule="evenodd" fill="#fff"/>
<path d="M136.3 282.2h34.1v5h-34.1" fill="none" stroke="#000" stroke-width=".26"/>
<path d="M15.3 272.4l1.1-.5h1.1l.8 .5 .2 1.1-.2 1-.8 .6h-1.1l-1.1-.6-.2-1z" fill="none" stroke="#000" stroke-width=".53"/>
<g font-size="4.2">
<text x="20.9" y="8.9">8</text>
<text x="44.7" y="8.9">7</text>
<text x="68.5" y="8.9">6</text>
<text x="92.3" y="8.9">5</text>
<text x="115.9" y="8.9">4</text>
<text x="139.7" y="8.9">3</text>
<text x="163.5" y="8.9">2</text>
<text x="187.3" y="8.9">1</text>
<text x="6.3" y="30.9">H</text>
<text x="201.3" y="30.9">H</text>
<text x="6.1" y="65.5">G</text>
<text x="201.3" y="65.5">G</text>
<text x="6.3" y="100.2">F</text>
<text x="201.6" y="100.2">F</text>
<text x="161.9" y="118.4">Month Drive,</text>
<text x="164.8" y="123.5">Assembly</text>
<text x="164" y="128.5">Back View</text>
<text x="6.3" y="134.8">E</text>
<text x="201.3" y="134.8">E</text>
<text x="16.9" y="153.4">Month Drive,</text>
<text x="19.8" y="158.4">Assembly</text>
<text x="18.8" y="163.4">Front View</text>
<text x="6.1" y="169.5">D</text>
<text x="201.3" y="169.5">D</text>
<text x="6.1" y="204.2">C</text>
<text x="201.3" y="204.2">C</text>
<text x="6.3" y="238.6">B</text>
<text x="201.3" y="238.6">B</text>
<text x="6.3" y="273.2">A</text>
<text x="15.9" y="274.5">c</text>
<text x="201.3" y="273.2">A</text>
<text x="20.9" y="291.2">8</text>
<text x="44.7" y="291.2">7</text>
<text x="68.5" y="291.2">6</text>
<text x="92.3" y="291.2">5</text>
<text x="115.9" y="291.2">4</text>
<text x="139.7" y="291.2">3</text>
<text x="163.5" y="291.2">2</text>
<text x="187.3" y="291.2">1</text>
</g>
<g font-size="2.9">
<text x="22" y="266.6">CLOCKWORK ART</text>
<text x="16.9" y="270.6">Wooden Grandfather Clock</text>
<text x="20.4" y="274.5">Nick Andronis 1999-2001</text>
<text x="32.3" y="280.6">NICK ANDRONIS</text>
<text x="65.1" y="280.1">mm</text>
<text x="80.7" y="280.1">16-02-1</text>
<text x="107.7" y="280.1">Month Drive, Assembly Front Back</text>
<text x="164.3" y="280.1">1</text>
<text x="31.7" y="285.7">September 2001</text>
<text x="82" y="285.7">1:1</text>
<text x="149" y="285.7">1 OF 1</text>
</g>
<g font-size="2.1">
<text x="64.8" y="274.8">SIZE</text>
<text x="80.7" y="274.8">FSCM NO</text>
<text x="125.1" y="274.8">DWG NO</text>
<text x="163" y="274.8">REV</text>
<text x="11.1" y="280.4">DRAWN</text>
<text x="11.1" y="285.4">ISSUED</text>
<text x="62.7" y="285.4">SCALE</text>
<text x="125.7" y="285.4">SHEET</text>
</g>
</svg>
